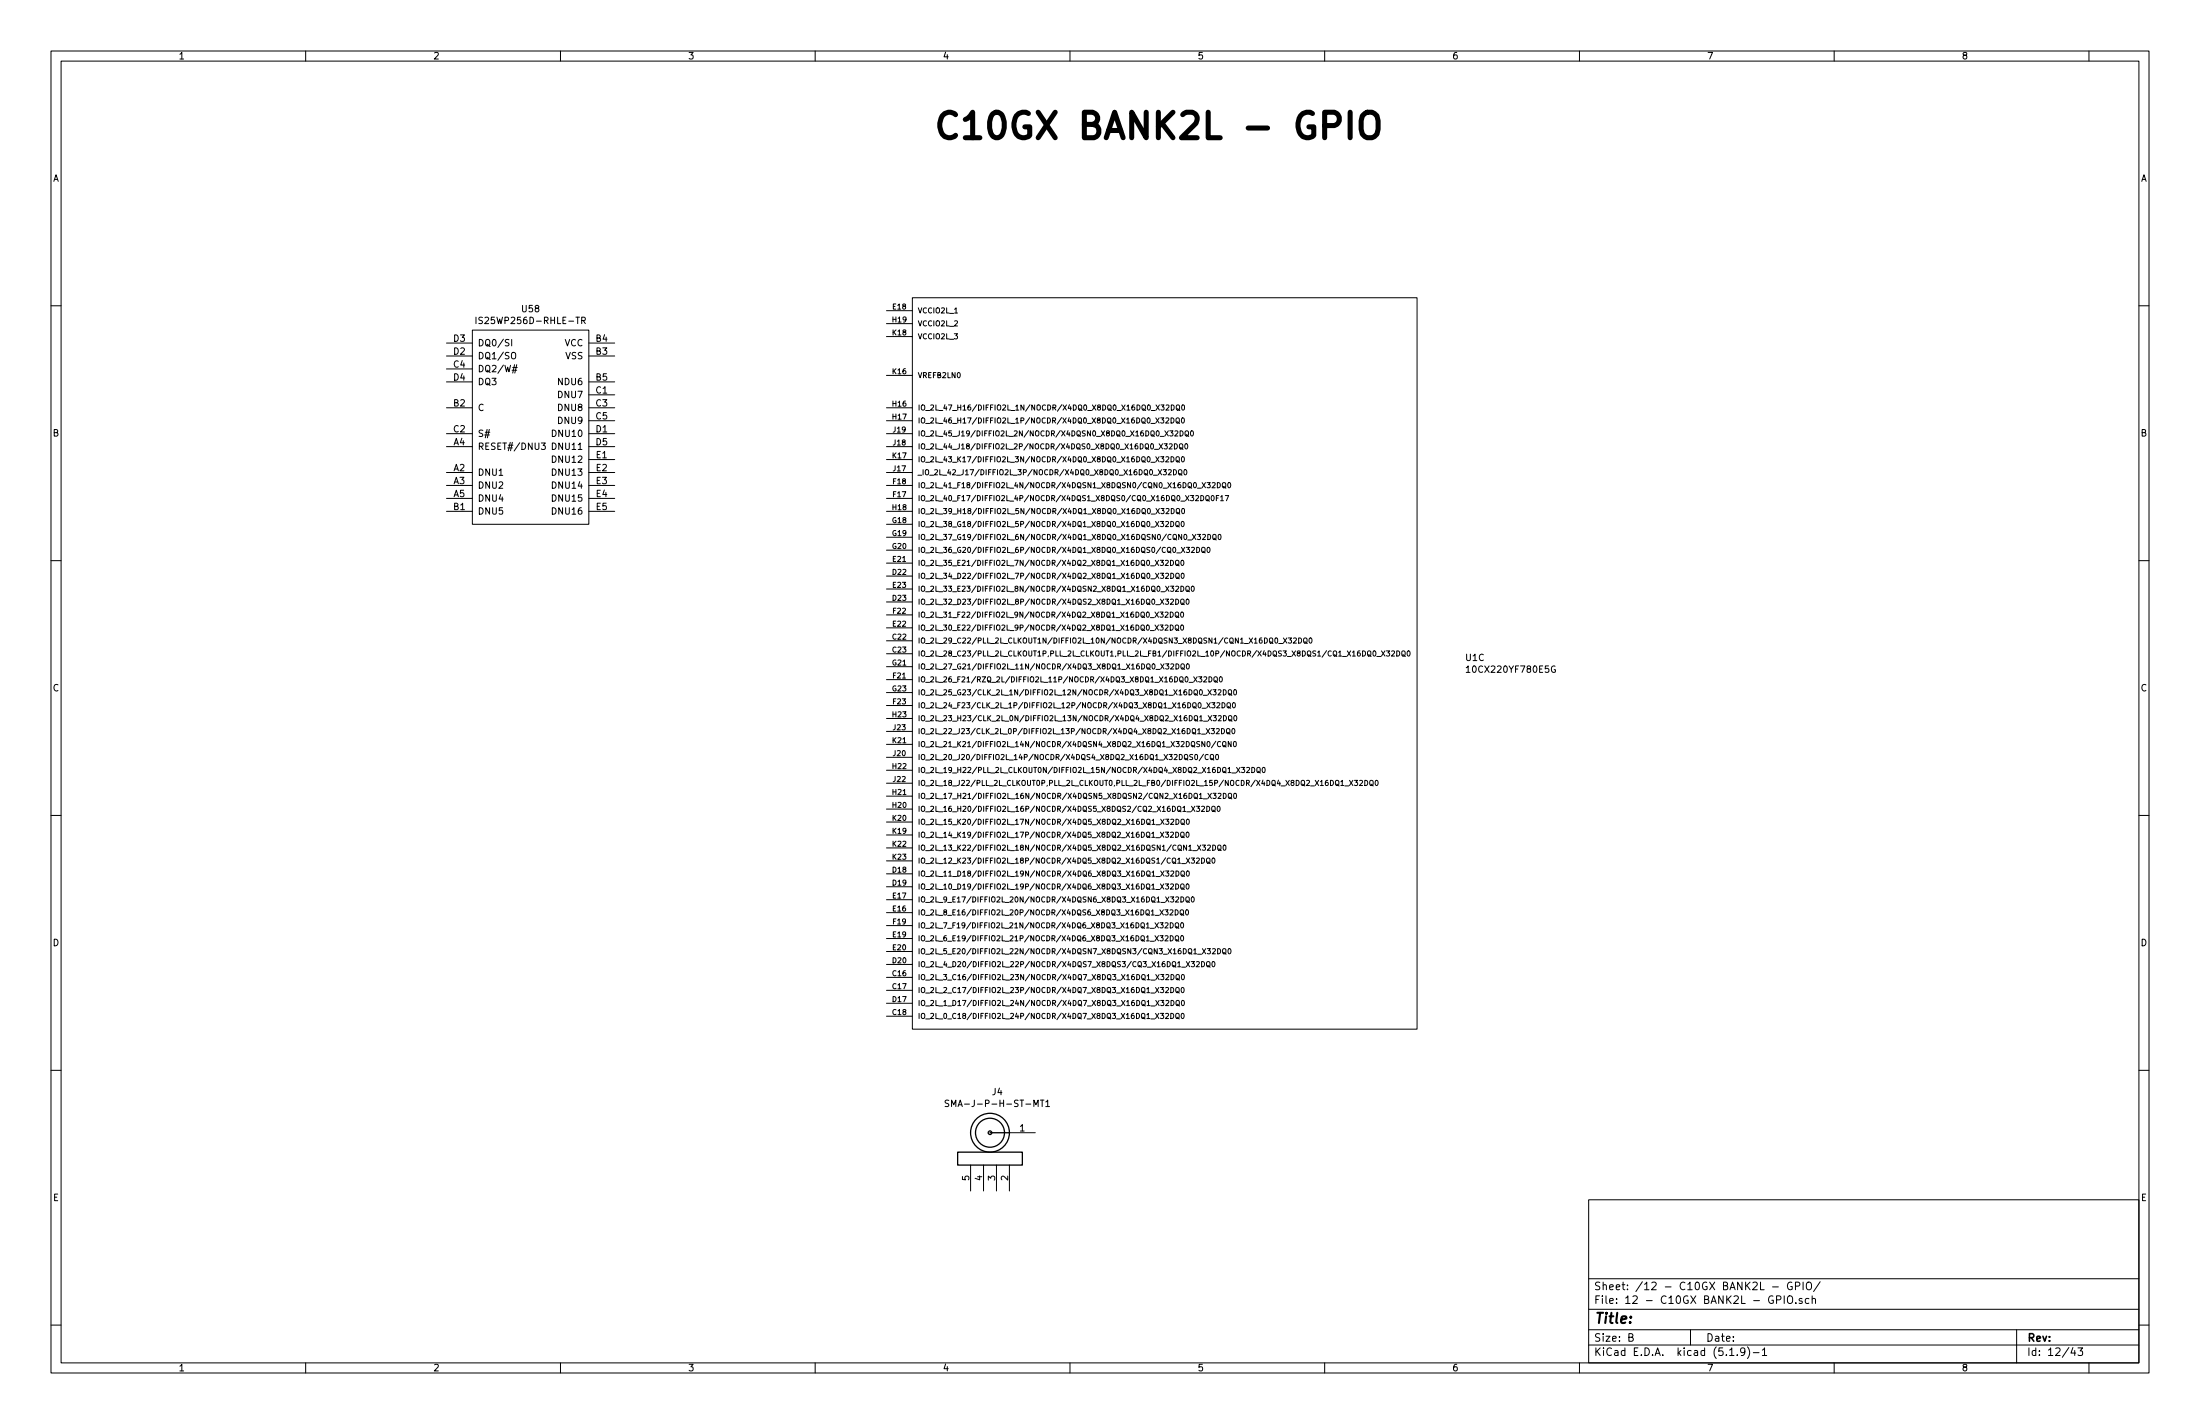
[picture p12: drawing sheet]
<svg xmlns="http://www.w3.org/2000/svg" width="432mm" height="279mm" viewBox="0 0 432 279" stroke-linecap="round" stroke-linejoin="round" font-family="sans-serif">
<g fill="none" stroke="#000" stroke-width=".2">
<path d="M10 10h411.8v259.4h-411.8zM12 12h407.8v255.4h-407.8zM60 10v2M110 10v2M160 10v2M210 10v2M260 10v2M310 10v2M360 10v2M410 10v2M10 60h2M179.1 58.4h99v143.5h-99z"/>
<path d="M419.8 60h2M87.6 69.9h5.1M87.6 67.3h5.1M87.6 74.9h5.1M87.6 72.4h5.1M92.7 64.8h22.9v38.1h-22.9zM93.4 62.2v1.3M94.7 62.3l-.5-.1-.2 .2 .1 .4 .5 .2 .1 .3-.2 .2-.5-.1M100.4 69.3l.3-.2a.44 .44 0 0 1 .5 .5v.6l-.5 .2-.3-.2zM100.4 66.6v1.3M100.5 72.6h.9M100.6 72.1h.9"/>
<path d="M101.4 71.6l-.4 1.6M114.2 62.9l.6-.1v-.4l-.6-.2v1.3M114.5 62.9l.4 .6M115.6 69.9h5M115.6 67.3h5M115.6 74.9h5M115.6 77.5h5M174 61h5.1M174 63.5h5.1M174 73.7h5.1M174 66h5.1M187.4 61.4h.5"/>
<path d="M227.9 79.5h.6l-.4 .3 .4 .2-.1 .4h-.5M228.9 79.5h.4l.1 .2-.6 .8h.6M229.9 79.5a.51 .51 0 0 1 .6 .5 .51 .51 0 0 1-.6 .5zM230.9 79.6l.2-.1 .4 .1v.5l-.1 .3-.3 .1-.2-.2zM232 79.5h.2a.55 .55 0 0 1 .3 .5 .55 .55 0 0 1-.3 .5l-.3-.4zM87.6 97.8h5.1M87.6 95.3h5.1M87.6 80h5.1M87.6 92.7h5.1M87.6 87.6h5.1M87.6 85.1h5.1M106.2 86.9h.8l-.4 .5 .4 .1v.6l-.2 .1-.6-.1"/>
<path d="M115.6 97.8h5M115.6 95.3h5M115.6 80h5M115.6 82.6h5M115.6 92.7h5M115.6 87.6h5M115.6 85.1h5M115.6 90.2h5M174 97.8h5.1M174 95.3h5.1M174 80h5.1M174 82.6h5.1"/>
<path d="M174 92.7h5.1M174 87.6h5.1M174 85.1h5.1M174 90.2h5.1M227.8 82h.6l-.3 .4 .3 .1v.4l-.2 .1-.4-.1M227.8 89.6h.6l-.3 .4 .3 .1v.4l-.2 .1-.4-.1M227.9 99.8h.6l-.4 .4 .4 .1-.1 .4h-.5M228.3 92.2h.6l-.3 .3 .3 .2v.4l-.2 .1-.4-.1M228.5 87.1h.6l-.3 .4 .3 .1v.4l-.2 .1-.4-.1M228.8 82.1l.4-.1 .2 .3-.6 .7h.6M228.8 89.7l.4-.1 .2 .3-.6 .7h.6M228.9 99.8h.4l.1 .3-.6 .7h.6"/>
<path d="M229.3 92.2h.4l.2 .2-.6 .8h.6M229.5 87.1h.4l.2 .3-.7 .7h.7M229.6 84.5h.6l-.3 .4 .3 .2v.3l-.2 .1-.4-.1M229.8 82a.51 .51 0 0 1 .6 .5 .51 .51 0 0 1-.6 .5zM229.8 89.6a.51 .51 0 0 1 .6 .5 .51 .51 0 0 1-.6 .5zM229.9 99.8a.51 .51 0 0 1 .6 .5 .51 .51 0 0 1-.6 .5zM230.3 92.2a.51 .51 0 0 1 .6 .5 .51 .51 0 0 1-.6 .5zM230.5 87.1a.51 .51 0 0 1 .6 .5 .51 .51 0 0 1-.6 .5zM230.6 84.6l.4-.1 .2 .3-.6 .7h.6M230.9 82.1l.1-.1 .4 .1-.1 .9h-.3l-.1-.1zM230.9 89.7l.1-.1 .4 .1-.1 .9h-.3l-.1-.1zM231 82.8l.5 .3"/>
<path d="M231 99.8l.5 .1v.5l-.2 .4-.4-.2v-.5zM231 90.4l.5 .3M231 80.2l.6 .3M231.3 92.3l.2-.1 .4 .1 .1 .5a.36 .36 0 0 1-.5 .4l-.2-.4zM231.5 92.9l.5 .3M231.5 87.2l.2-.1 .4 .1 .1 .5-.3 .4a.36 .36 0 0 1-.4-.4zM231.6 84.5a.51 .51 0 0 1 .6 .5 .51 .51 0 0 1-.6 .5zM231.7 87.8l.5 .4M232 82.1l.1-.1a.49 .49 0 0 1 .4 .5 .49 .49 0 0 1-.5 .5l-.1-.4zM232 89.7l.1-.1a.49 .49 0 0 1 .4 .5 .49 .49 0 0 1-.5 .5l-.1-.4zM232 99.8h.2a.55 .55 0 0 1 .3 .5 .55 .55 0 0 1-.3 .5l-.3-.4zM232.5 92.2h.1a.49 .49 0 0 1 .4 .5 .49 .49 0 0 1-.5 .4l-.1-.3z"/>
<path d="M232.6 87.1h.2a.55 .55 0 0 1 .3 .5 .55 .55 0 0 1-.3 .5l-.3-.4zM232.6 84.7l.2-.2 .4 .2 .1 .5-.3 .3-.4-.1zM232.8 85.3l.5 .3M233.8 84.6l.1-.1a.55 .55 0 0 1 .4 .5 .55 .55 0 0 1-.4 .5l-.2-.4zM234.7 97.3l.4-.1 .2 .3-.7 .7h.7M235.7 97.2a.51 .51 0 0 1 .6 .5 .51 .51 0 0 1-.6 .5zM235.9 94.7l.7 1M236.6 94.7l-.7 1M236.7 97.4l.2-.2 .4 .2v.5l-.1 .3h-.3l-.2-.1zM236.9 98l.5 .3M236.9 94.7h.6l-.3 .4 .3 .2v.3l-.2 .1-.4-.1M237.8 97.3l.2-.1a.55 .55 0 0 1 .3 .5 .55 .55 0 0 1-.3 .5l-.3-.4z"/>
<path d="M237.9 94.8l.4-.1 .2 .3-.6 .7h.6M238.7 97.7h.4M238.9 94.7a.51 .51 0 0 1 .6 .5 .51 .51 0 0 1-.6 .5zM239.2 97.2h-.5v1M239.6 97.5l.3-.3v1M239.6 98.2h.5M240 94.8l.1-.1 .4 .1 .1 .6a.36 .36 0 0 1-.5 .3l-.2-.3zM240.1 95.5l.5 .3M240.5 97.2h.6l-.4 1M241.1 94.8l.1-.1a.49 .49 0 0 1 .4 .5 .49 .49 0 0 1-.5 .5l-.1-.4zM10 110h2M87.6 100.3h5.1"/>
<path d="M115.6 100.3h5M174 113h5.1M174 118.1h5.1M174 110.5h5.1M174 115.6h5.1M174 102.9h5.1M174 105.4h5.1M174 108h5.1M174 100.3h5.1M227.7 109.9h.6l-.3 .4 .3 .2v.3l-.2 .1-.4-.1M227.8 112.5h.6l-.4 .4 .4 .1-.1 .4-.1 .1-.4-.1M227.8 102.3h.6l-.4 .4 .4 .2-.1 .3-.1 .1-.4-.1"/>
<path d="M228.7 117.6h.7l-.4 .3 .4 .2-.1 .4-.1 .1-.5-.1M228.7 110l.4-.1 .2 .3-.6 .7h.6M228.8 112.5h.4l.2 .3-.7 .7h.7M228.8 102.4l.4-.1 .2 .3-.7 .7h.7M229.7 117.6h.4l.2 .2-.6 .8h.6M229.7 109.9a.51 .51 0 0 1 .6 .5 .51 .51 0 0 1-.6 .5zM229.7 115h.7l-.4 .4 .4 .2-.1 .3-.1 .1-.5-.1M229.8 112.5a.51 .51 0 0 1 .6 .5 .51 .51 0 0 1-.6 .5zM229.8 102.3a.51 .51 0 0 1 .6 .5 .51 .51 0 0 1-.6 .5zM230.8 117.6a.51 .51 0 0 1 .5 .5 .51 .51 0 0 1-.5 .5zM230.8 110.1l.2-.2 .3 .2 .1 .5-.3 .3-.3-.1zM230.8 115.1l.3-.1 .2 .3-.6 .7h.6"/>
<path d="M230.8 112.6l.2-.1 .4 .1v.5a.36 .36 0 0 1-.4 .4l-.2-.4zM230.8 102.4l.2-.1 .4 .1v.6a.36 .36 0 0 1-.4 .3l-.2-.3zM230.9 110.7l.5 .3M231 113.2l.5 .4M231 103.1l.5 .3M231 100.5l.6 .4M231.8 117.7l.2-.1 .4 .1v.5l-.1 .3-.3 .1-.2-.2zM231.8 115a.51 .51 0 0 1 .6 .5 .51 .51 0 0 1-.6 .5zM231.9 110l.1-.1a.49 .49 0 0 1 .4 .5 .49 .49 0 0 1-.5 .5l-.1-.4zM231.9 107.4l.6 1M231.9 112.5h.2a.49 .49 0 0 1 .3 .5 .49 .49 0 0 1-.4 .4l-.2-.3zM231.9 118.3l.6 .3"/>
<path d="M231.9 102.4l.2-.1a.49 .49 0 0 1 .3 .5 .49 .49 0 0 1-.4 .5l-.2-.4zM232.5 107.4l-.6 1M232.8 115.1l.2-.1 .4 .1v.6l-.1 .3h-.3l-.2-.1zM232.8 107.4h.7l-.4 .4 .4 .2-.1 .3-.1 .1-.5-.1M232.9 117.6h.1a.49 .49 0 0 1 .4 .5 .49 .49 0 0 1-.5 .4l-.1-.3zM232.9 115.8l.6 .3M233.9 107.5l.3-.1 .2 .3-.6 .7h.6M233.9 115.1l.1-.1a.49 .49 0 0 1 .4 .5 .49 .49 0 0 1-.4 .5l-.2-.4zM234 104.9l.7 1M234.7 104.9l-.7 1M234.9 107.4a.51 .51 0 0 1 .6 .5 .51 .51 0 0 1-.6 .5zM235 104.9h.6l-.3 .3 .3 .2v.4l-.1 .1-.5-.1"/>
<path d="M235.9 107.5l.2-.1 .4 .1v.6a.36 .36 0 0 1-.4 .3l-.3-.3zM236 104.9h.4l.2 .2-.6 .8h.6M236 108.2l.6 .3M237 107.5l.1-.1a.49 .49 0 0 1 .4 .5 .49 .49 0 0 1-.4 .5l-.2-.4zM237.1 104.9a.51 .51 0 0 1 .5 .5 .51 .51 0 0 1-.5 .5zM238.1 105l.2-.1 .3 .1 .1 .5-.2 .4-.4-.2zM238.2 105.6l.5 .3M239.2 104.9h.1a.55 .55 0 0 1 .4 .5 .55 .55 0 0 1-.4 .5l-.2-.2zM419.8 110h2M174 125.7h5.1M174 128.3h5.1M174 123.2h5.1"/>
<path d="M174 133.4h5.1M174 120.7h5.1M174 138.4h5.1M174 130.8h5.1M174 135.9h5.1M227.7 122.6h.6l-.4 .4 .4 .2-.1 .3-.1 .1-.4-.1M227.7 120.1h.6l-.4 .4 .4 .2-.1 .3-.1 .1-.4-.1M228.7 122.7l.4-.1 .2 .3-.7 .7h.7M228.7 120.2l.4-.1 .2 .3-.7 .7h.7M228.8 130.3h.6l-.3 .3 .3 .2v.4l-.2 .1-.4-.1M229.7 122.6a.51 .51 0 0 1 .6 .5 .51 .51 0 0 1-.6 .5zM229.7 120.1a.51 .51 0 0 1 .6 .5 .51 .51 0 0 1-.6 .5z"/>
<path d="M229.8 130.3h.4l.2 .2-.7 .8h.7M230.7 122.8l.2-.2 .4 .2v.5l-.1 .3h-.3l-.2-.1zM230.7 120.2l.2-.1 .4 .1v.6l-.1 .3h-.3l-.2-.1zM230.8 130.3a.51 .51 0 0 1 .6 .5 .51 .51 0 0 1-.6 .5zM230.9 123.4l.5 .3M230.9 120.9l.5 .3M231.8 122.7l.2-.1a.49 .49 0 0 1 .3 .6 .49 .49 0 0 1-.4 .4l-.2-.4zM231.8 120.2l.2-.1a.49 .49 0 0 1 .3 .5 .49 .49 0 0 1-.4 .5l-.2-.4zM231.8 130.4l.2-.1 .4 .1 .1 .5a.36 .36 0 0 1-.5 .4l-.2-.4zM232 131l.5 .3M232.9 130.3h.2a.49 .49 0 0 1 .3 .5 .49 .49 0 0 1-.4 .4l-.2-.3zM233.4 133.9h.7"/>
<path d="M234.3 132.8l.7 1M235 132.8l-.7 1M235.3 132.8h.6l-.4 .4 .4 .2-.1 .3-.1 .1-.4-.1M235.9 139h.8M236.2 136.4h.8M236.3 132.9l.4-.1 .2 .3-.7 .7h.7M236.9 137.9l.6 1M237.1 135.3l.7 1M237.3 132.8a.51 .51 0 0 1 .6 .5 .51 .51 0 0 1-.6 .5zM237.5 137.9l-.6 1M237.8 135.3l-.7 1M237.8 137.9h.7l-.4 .4 .4 .1-.1 .4-.1 .1-.5-.1"/>
<path d="M238.1 135.3h.6l-.3 .4 .3 .2-.1 .3-.1 .1-.4-.1M238.3 132.9l.2-.1 .4 .1v.6l-.2 .3-.4-.1zM238.5 133.6l.5 .3M238.8 137.9h.4l.2 .3-.6 .7h.6M239.1 135.4l.4-.1 .1 .3-.6 .7h.6M239.4 132.9l.2-.1a.49 .49 0 0 1 .3 .5 .49 .49 0 0 1-.4 .5l-.2-.4zM239.9 137.9a.51 .51 0 0 1 .5 .5 .51 .51 0 0 1-.5 .5zM240.1 135.3a.51 .51 0 0 1 .6 .5 .51 .51 0 0 1-.6 .5zM240.9 138l.2-.1 .4 .1v.5l-.1 .3-.3 .1-.2-.2zM241 138.6l.6 .4M241.1 135.5l.2-.2 .4 .2v.5l-.1 .3h-.3l-.2-.1zM241.2 136.1l.6 .3"/>
<path d="M242 137.9h.1a.49 .49 0 0 1 .4 .5 .49 .49 0 0 1-.5 .4l-.1-.3zM242.2 135.4l.2-.1a.55 .55 0 0 1 .3 .5 .55 .55 0 0 1-.3 .5l-.2-.2zM250.3 125.2h.1a.55 .55 0 0 1 .4 .5 .55 .55 0 0 1-.4 .5l-.2-.4zM251 126.3h.8M251.9 125.2l.7 1M252.6 125.2l-.7 1M252.9 125.2h.6l-.3 .4 .3 .1-.1 .4-.1 .1-.4-.1M253.9 125.2h.4l.2 .3-.7 .7h.7M254.9 125.2a.51 .51 0 0 1 .6 .5 .51 .51 0 0 1-.6 .5zM255.9 125.3l.2-.1 .4 .1v.5l-.2 .4a.36 .36 0 0 1-.4-.4zM256.1 125.9l.5 .4M257 125.2h.2a.55 .55 0 0 1 .3 .5 .55 .55 0 0 1-.3 .5l-.3-.4z"/>
<path d="M268.5 127.8h.5v.8l-.2 .1-.3-.1-.1-.6zM268.6 128.5l.5 .3M269.5 127.8l.2-.1a.49 .49 0 0 1 .4 .5 .49 .49 0 0 1-.5 .5l-.1-.4zM270.2 128.8h.8M271.1 127.7l.7 1M271.8 127.7l-.7 1M272.1 127.7h.6l-.3 .4 .3 .2v.3l-.1 .1-.5-.1M273.1 127.8l.4-.1 .2 .3-.6 .7h.6M274.1 127.7a.51 .51 0 0 1 .6 .5 .51 .51 0 0 1-.6 .5zM275.2 127.8l.2-.1 .3 .1 .1 .6-.2 .3-.4-.1zM275.3 128.5l.5 .3M276.3 127.8l.1-.1a.55 .55 0 0 1 .4 .5 .55 .55 0 0 1-.4 .5l-.2-.4z"/>
<path d="M287.8 131l.4-.3v1.2M287.8 131.9h.7M305.2 130.7a.59 .59 0 0 0-.7 .6 .59 .59 0 0 0 .7 .6l.1-.5h-.3M10 160h2M174 158.8h5.1M174 156.2h5.1M174 151.1h5.1M174 141h5.1M174 148.6h5.1M174 153.7h5.1M174 143.5h5.1M174 146.1h5.1"/>
<path d="M232.9 159.3h.8M233.9 158.2l.6 1M234.1 148.1h-.5a.42 .42 0 0 0 .4 .5v.4h-.5M234.5 158.2l-.6 1M234.6 148.1l.1-.1a.55 .55 0 0 1 .4 .5 .55 .55 0 0 1-.4 .5l-.2-.2zM234.8 158.2h.7l-.4 .4 .4 .2-.1 .3-.1 .1-.5-.1M235.8 158.3l.4-.1 .2 .3-.6 .7h.6M235.8 144h.8M236.2 156.7h.8M236.2 141.5h.8M236.2 148l-.8 1.3M236.8 143l.6 1"/>
<path d="M236.9 158.2a.51 .51 0 0 1 .5 .5 .51 .51 0 0 1-.5 .5zM237 145.6l.1-.1a.49 .49 0 0 1 .4 .5 .49 .49 0 0 1-.4 .5l-.2-.4zM237.1 155.7l.7 1M237.1 148.1a.45 .45 0 0 0-.6 .4 .45 .45 0 0 0 .6 .4M237.1 140.4l.7 1M237.4 143l-.6 1M237.6 148.2l.2-.2 .4 .2v.5l-.1 .3h-.3l-.2-.1zM237.7 148.8l.6 .3M237.7 143h.7l-.4 .3 .4 .2-.1 .4-.1 .1-.5-.1M237.8 155.7l-.7 1M237.8 140.4l-.7 1M237.9 158.3l.2-.1 .4 .1v.6l-.2 .3-.4-.1z"/>
<path d="M238 159l.6 .3M238.1 155.7h.6l-.3 .3 .3 .2-.1 .4-.1 .1-.4-.1M238.1 140.4h.6l-.3 .4 .3 .2v.3l-.1 .1-.5-.1M238.6 145.4l-.8 1.3M238.7 148.1l.1-.1a.55 .55 0 0 1 .4 .5 .55 .55 0 0 1-.4 .5l-.2-.4zM238.7 143h.4l.2 .2-.6 .8h.6M239 158.3l.1-.1a.49 .49 0 0 1 .4 .5 .49 .49 0 0 1-.5 .5l-.1-.4zM239.1 155.7h.4l.1 .2-.6 .8h.6M239.1 140.5l.4-.1 .2 .3-.6 .7h.6M239.6 145.6a.46 .46 0 0 0-.7 .4 .46 .46 0 0 0 .7 .4M239.8 143a.51 .51 0 0 1 .5 .5 .51 .51 0 0 1-.5 .5zM240 145.6l.2-.1 .4 .1-.1 .9h-.3l-.2-.1z"/>
<path d="M240.1 155.7a.51 .51 0 0 1 .6 .5 .51 .51 0 0 1-.6 .5zM240.1 140.4a.51 .51 0 0 1 .6 .5 .51 .51 0 0 1-.6 .5zM240.1 146.3l.6 .3M240.8 143.1l.2-.1 .4 .1v.5l-.3 .4-.3-.2zM240.9 143.7l.6 .3M241.1 155.8l.2-.1 .4 .1v.5l-.2 .4-.4-.2zM241.1 140.5l.3-.1 .3 .1 .1 .6-.2 .3-.5-.1zM241.2 156.4l.6 .3M241.3 141.2l.5 .3M241.6 145.5v1l-.5-1v1M241.8 151.7h.8M241.9 143h.1a.55 .55 0 0 1 .4 .5 .55 .55 0 0 1-.4 .5l-.2-.4z"/>
<path d="M242.2 145.6l.1-.1a.55 .55 0 0 1 .4 .5 .55 .55 0 0 1-.4 .5l-.2-.4zM242.2 155.7h.2a.55 .55 0 0 1 .3 .5 .55 .55 0 0 1-.3 .5l-.2-.2zM242.3 140.5l.1-.1a.55 .55 0 0 1 .4 .5 .55 .55 0 0 1-.4 .5l-.2-.4zM242.7 150.6l.7 1M243.4 150.6l-.7 1M243.7 150.6h.6l-.3 .4 .3 .1-.1 .4-.1 .1-.4-.1M244.7 150.6h.4l.2 .3-.6 .7h.6M245.7 150.6a.51 .51 0 0 1 .6 .5 .51 .51 0 0 1-.6 .5zM246.7 150.7l.2-.1 .4 .1v.5l-.1 .3-.3 .1-.2-.2zM246.9 151.3l.5 .4M247.8 150.6h.2a.55 .55 0 0 1 .3 .5 .55 .55 0 0 1-.3 .5l-.3-.4zM263.2 153.4l.2-.3v1"/>
<path d="M263.2 154.1h.6M264 154.2h.7M264.9 153.1l.6 1M265.5 153.1l-.6 1M265.8 153.1h.7l-.4 .4 .4 .2-.1 .3-.1 .1-.5-.1M266.9 153.2l.3-.1 .2 .3-.6 .7h.6M267.9 153.1a.51 .51 0 0 1 .6 .5 .51 .51 0 0 1-.6 .5zM268.9 153.2l.2-.1 .4 .1v.6a.36 .36 0 0 1-.4 .3l-.3-.3zM269 153.9l.5 .3M270 153.2l.1-.1a.49 .49 0 0 1 .4 .5 .49 .49 0 0 1-.4 .5l-.2-.4zM419.8 160h2M174 171.5h5.1"/>
<path d="M174 174h5.1M174 179.1h5.1M174 176.5h5.1M174 163.8h5.1M174 161.3h5.1M174 166.4h5.1M174 168.9h5.1M228.6 178.5h.7l-.4 .4 .4 .2-.1 .3-.1 .1-.5-.1M228.7 173.4h.7l-.4 .4 .4 .2-.1 .3-.1 .1-.5-.1M228.7 163.3h.7l-.4 .4 .4 .1-.1 .4-.1 .1-.5-.1M228.8 170.9h.6l-.3 .4 .3 .2v.3l-.2 .1-.4-.1M228.8 160.7h.6l-.3 .4 .3 .2v.3l-.2 .1-.4-.1"/>
<path d="M229.6 178.6l.4-.1 .2 .3-.6 .7h.6M229.7 173.5l.4-.1 .2 .3-.6 .7h.6M229.7 176h.7l-.4 .4 .4 .1-.1 .4-.1 .1-.5-.1M229.7 163.3h.4l.2 .3-.6 .7h.6M229.8 171l.4-.1 .2 .3-.7 .7h.7M229.8 160.8l.4-.1 .2 .3-.7 .7h.7M230.7 178.5a.51 .51 0 0 1 .5 .5 .51 .51 0 0 1-.5 .5zM230.8 173.4a.51 .51 0 0 1 .5 .5 .51 .51 0 0 1-.5 .5zM230.8 176h.3l.2 .3-.6 .7h.6M230.8 163.3a.51 .51 0 0 1 .5 .5 .51 .51 0 0 1-.5 .5zM230.8 170.9a.51 .51 0 0 1 .6 .5 .51 .51 0 0 1-.6 .5zM230.8 160.7a.51 .51 0 0 1 .6 .5 .51 .51 0 0 1-.6 .5z"/>
<path d="M231.7 178.6l.2-.1 .4 .1v.6l-.2 .3-.4-.1zM231.8 173.6l.2-.2 .4 .2v.5l-.2 .3-.4-.1zM231.8 176a.51 .51 0 0 1 .6 .5 .51 .51 0 0 1-.6 .5zM231.8 163.4l.2-.1 .4 .1v.5l-.1 .3-.3 .1-.2-.2zM231.8 171l.2-.1 .4 .1 .1 .6a.36 .36 0 0 1-.5 .3l-.2-.3zM231.8 179.3l.6 .3M231.8 160.9l.2-.2 .4 .2 .1 .5a.36 .36 0 0 1-.5 .3l-.2-.3zM231.9 174.2l.6 .3M231.9 164l.6 .4M231.9 169.4h.8M232 171.7l.5 .3M232 161.5l.5 .3"/>
<path d="M232.8 178.6l.1-.1a.49 .49 0 0 1 .4 .5 .49 .49 0 0 1-.5 .5l-.1-.4zM232.8 176.1l.2-.1 .4 .1v.5l-.2 .4-.4-.2zM232.8 168.4l.7 1M232.9 173.5l.1-.1a.49 .49 0 0 1 .4 .5 .49 .49 0 0 1-.5 .5l-.1-.4zM232.9 163.3h.1a.49 .49 0 0 1 .4 .5 .49 .49 0 0 1-.5 .4l-.1-.3zM232.9 171l.2-.1a.49 .49 0 0 1 .3 .5 .49 .49 0 0 1-.4 .5l-.2-.4zM232.9 176.7l.6 .4M232.9 160.8l.2-.1a.49 .49 0 0 1 .3 .5 .49 .49 0 0 1-.4 .5l-.2-.4zM233.5 168.4l-.7 1M233.8 168.4h.6l-.3 .3 .3 .2v.4l-.2 .1-.4-.1M233.9 176h.1a.49 .49 0 0 1 .4 .5 .49 .49 0 0 1-.4 .4l-.2-.3zM234.1 166.9h.8"/>
<path d="M234.8 168.4h.4l.2 .2-.6 .8h.6M235 165.8l.7 1M235.7 165.8l-.7 1M235.8 168.4a.51 .51 0 0 1 .6 .5 .51 .51 0 0 1-.6 .5zM236 165.8h.6l-.3 .4 .3 .2-.1 .4-.5-.1M236.9 168.5l.2-.1 .3 .1 .1 .5-.2 .3-.2 .1-.2-.2zM237 165.9l.4-.1 .2 .3-.6 .7h.6M237 169.1l.5 .3M238 168.4h.1a.49 .49 0 0 1 .4 .5 .49 .49 0 0 1-.5 .4l-.1-.3zM238 165.8a.51 .51 0 0 1 .6 .5 .51 .51 0 0 1-.6 .5zM239 165.9l.2-.1 .4 .1v.6l-.1 .3h-.3l-.2-.1zM239.2 166.6l.5 .3"/>
<path d="M240.1 165.9l.2-.1a.55 .55 0 0 1 .3 .5 .55 .55 0 0 1-.3 .5l-.2-.4zM174 191.8h5.1M174 194.3h5.1M174 199.4h5.1M174 196.9h5.1M174 189.2h5.1M174 184.2h5.1M174 186.7h5.1M174 181.6h5.1M227.7 183.6h.6l-.4 .4 .4 .2-.1 .3-.1 .1-.4-.1M227.7 181.1h.6l-.4 .3 .4 .2-.1 .4-.1 .1-.4-.1M227.8 193.8h.6l-.4 .3 .4 .2-.1 .4-.1 .1-.4-.1"/>
<path d="M227.8 198.8h.6l-.4 .4 .4 .2-.1 .3-.1 .1-.4-.1M227.8 191.2h.6l-.3 .4 .3 .1v.4l-.2 .1-.4-.1M227.8 196.3h.6l-.3 .4 .3 .1v.4l-.2 .1-.4-.1M228.7 183.7l.4-.1 .2 .3-.7 .7h.7M228.7 181.1h.4l.2 .2-.7 .8h.7M228.8 193.8h.4l.2 .2-.7 .8h.7M228.8 198.9l.4-.1 .2 .3-.7 .7h.7M228.8 191.3l.4-.1 .2 .3-.6 .7h.6M228.8 196.4l.4-.1 .2 .3-.6 .7h.6M229.7 183.6a.51 .51 0 0 1 .6 .5 .51 .51 0 0 1-.6 .5zM229.7 181.1a.51 .51 0 0 1 .6 .5 .51 .51 0 0 1-.6 .5zM229.8 193.8a.51 .51 0 0 1 .6 .5 .51 .51 0 0 1-.6 .5z"/>
<path d="M229.8 198.8a.51 .51 0 0 1 .6 .5 .51 .51 0 0 1-.6 .5zM229.8 191.2a.51 .51 0 0 1 .6 .5 .51 .51 0 0 1-.6 .5zM229.8 196.3a.51 .51 0 0 1 .6 .5 .51 .51 0 0 1-.6 .5zM230.7 183.7l.2-.1 .4 .1v.6l-.1 .3h-.3l-.2-.1zM230.7 181.2l.2-.1 .4 .1v.5l-.1 .3-.3 .1-.2-.2zM230.8 193.9l.2-.1 .4 .1v.5a.36 .36 0 0 1-.4 .4l-.2-.4zM230.8 199l.2-.2 .4 .2v.5a.36 .36 0 0 1-.4 .3l-.2-.3zM230.9 191.3l.1-.1 .4 .1v.8l-.2 .1-.3-.1zM230.9 196.4l.1-.1 .4 .1v.8l-.2 .1-.3-.1zM230.9 184.4l.5 .3M230.9 181.8l.5 .3M231 194.5l.5 .3"/>
<path d="M231 199.6l.5 .3M231 192l.5 .3M231 197.1l.5 .3M231.8 183.7l.2-.1a.49 .49 0 0 1 .3 .5 .49 .49 0 0 1-.4 .5l-.2-.4zM231.8 181.1h.2a.49 .49 0 0 1 .3 .5 .49 .49 0 0 1-.4 .4l-.2-.3zM231.9 193.8h.2a.49 .49 0 0 1 .3 .5 .49 .49 0 0 1-.4 .4l-.2-.3zM231.9 198.9l.2-.1a.49 .49 0 0 1 .3 .5 .49 .49 0 0 1-.4 .5l-.2-.4zM232 191.3l.1-.1a.49 .49 0 0 1 .4 .5 .49 .49 0 0 1-.5 .5l-.1-.4zM232 196.4l.1-.1a.49 .49 0 0 1 .4 .5 .49 .49 0 0 1-.5 .5l-.1-.4zM232.8 188.7l.7 1M233.5 188.7l-.7 1M233.8 188.7h.6l-.3 .4 .3 .1v.4l-.2 .1-.4-.1"/>
<path d="M234.8 188.7h.4l.2 .3-.6 .7h.6M235.8 188.7a.51 .51 0 0 1 .6 .5 .51 .51 0 0 1-.6 .5zM236 186.1l.7 1M236.7 186.1l-.7 1M236.9 188.8l.2-.1 .3 .1 .1 .5-.2 .3-.2 .1-.2-.2zM237 186.1h.6l-.4 .4 .3 .1v.4l-.1 .1-.4-.1M237 189.4l.5 .4M238 188.7h.1a.49 .49 0 0 1 .4 .5 .49 .49 0 0 1-.5 .4l-.1-.3zM238 186.2l.4-.1 .2 .3-.7 .7h.7M239 186.1a.51 .51 0 0 1 .6 .5 .51 .51 0 0 1-.6 .5zM240 186.3l.2-.2 .4 .2-.1 .8h-.3l-.2-.1zM240.1 186.9l.6 .3"/>
<path d="M241.1 186.2l.1-.1a.49 .49 0 0 1 .4 .6 .49 .49 0 0 1-.5 .4l-.1-.4zM10 210h2M186.2 215.9l-.5-.1-.2 .2v.3l.6 .3 .1 .3-.2 .2h-.5M186.8 217.1v-1.3l.4 1 .4-1v1.3M204.2 215.8h.7M204.5 215.8v1.3M205.3 216.2l.3-.4v1.3M205.3 217.1h.7M419.8 210h2M190.5 228.6v5.1M193 228.6v5.1M195.6 228.6v5.1"/>
<path d="M198.1 222.3h5.1M198.1 228.6v5.1M311.8 235.4h108v32h-108zM10 260h2M311.8 256.9h108M311.8 250.9h108M347.9 252.5h1.1M348.7 255h.7l.2-.2-.1-.4-.3-.1h-.5v1.5M350.2 254.3v1.5M350.9 254.5a.51 .51 0 0 1 .6-.2 .51 .51 0 0 1 .3 .5v.5a.51 .51 0 0 1-.5 .5 .51 .51 0 0 1-.5-.5zM351.7 251.6a.7 .7 0 0 0-.9 .7 .7 .7 0 0 0 .9 .7l.1-.6h-.3M352.4 252.3h.7l.2-.2-.1-.4-.2-.1h-.6v1.5"/>
<path d="M352.5 255.6v.2M353.7 254.8a.37 .37 0 0 0-.6 .2l.1 .2 .5 .1v.2l-.2 .3-.4-.1M353.9 251.6v1.5M354.6 251.8l.3-.2a.53 .53 0 0 1 .6 .5v.5a.51 .51 0 0 1-.7 .4 1.05 1.05 0 0 1-.2-1.2zM355 254.8h-.4l-.3 .2 .2 .7h.5M355.7 254.9l.1-.1a.37 .37 0 0 1 .5 .2v.8M355.7 254.3v1.5M357.3 251.5l-1.3 1.9M419.8 260h2M60 267.4v2M110 267.4v2M160 267.4v2"/>
<path d="M210 267.4v2M260 267.4v2M310 267.4v2M311.8 263.9h108M311.8 260.9h108M319.7 262.4l.7-.1 .1-.2-.1-.4h-.7v1.5h.6l.2-.2 .1-.3-.4-.3M331.8 260.9v3M339.5 266h.8M341 265.8v.2M342.5 265.1l-.3 .3-.4-.1-.2-.2 .2-.6h.4l.3 .2-.1 .9-.3 .4h-.3M343 264.3a1.71 1.71 0 0 1 0 2.2M344.1 265.4h1.2"/>
<path d="M345.9 264.9l.4-.4v1.5M345.9 266h.9M360 267.4v2M395.8 260.9v6.5M406.9 264.4l-.4 1.1h.9M407.2 265v1M407.8 264.5h1l-.5 .5 .4 .2v.6l-.2 .2-.7-.2M410 267.4v2"/>
</g>
<g fill="none" stroke="#000" stroke-width=".25">
<path d="M188 226.1h12.7v2.5h-12.7zM194.3 222.3h3.8"/>
<circle cx="194.3" cy="222.2" r="2.84"/>
<circle cx="194.3" cy="222.3" r=".36"/>
<circle cx="194.3" cy="222.2" r="3.8"/>
</g>
<path d="M260 24.6h1.9a1.35 1.35 0 0 0 1-1.3 1.35 1.35 0 0 0-1-1.3h-1.9v5M265 22v5M267.4 22.7a1.68 1.68 0 0 1 1.9-.7 1.68 1.68 0 0 1 1.2 1.7v1.6a1.68 1.68 0 0 1-1.2 1.7 1.68 1.68 0 0 1-1.9-.7l-.2-1v-1.6z" fill="none" stroke="#000" stroke-width=".99"/>
<text font-size="7" x="182.9" y="27.3">C10GX BANK2L - GPIO</text>
<text font-size="2.8" x="312.8" y="259.7">Title:</text>
<g font-size="2.1">
<text x="312.8" y="255.8">File: 12 - C10GX BANK2L - GPIO.sch</text>
<text x="312.8" y="253.1">Sheet: /12 - C10GX BANK2L - GPIO/</text>
<text x="312.8" y="263.2">Size: B</text>
<text x="334.8" y="263.2">Date:</text>
<text x="397.8" y="263.2">Rev:</text>
<text x="312.8" y="266">KiCad E.D.A. kicad (5.1.9)-1</text>
<text x="397.8" y="266">Id: 12/43</text>
</g>
<g font-size="1.8">
<text x="35" y="11.6">1</text>
<text x="85" y="11.6">2</text>
<text x="135" y="11.6">3</text>
<text x="185" y="11.6">4</text>
<text x="235" y="11.6">5</text>
<text x="285" y="11.6">6</text>
<text x="335" y="11.6">7</text>
<text x="385" y="11.6">8</text>
<text x="10.4" y="35.6">A</text>
<text x="420.2" y="35.6">A</text>
<text x="94.6" y="63.6">IS25WP256D-RHLE-TR</text>
<text x="102.5" y="61.3">U58</text>
<text x="89.1" y="69.6">D2</text>
<text x="89.1" y="67.1">D3</text>
<text x="93.7" y="70.5">DQ1/SO</text>
<text x="93.7" y="67.9">DQ0/SI</text>
<text x="110.8" y="67.9">VCC</text>
<text x="111" y="70.5">VSS</text>
<text x="117" y="69.6">B3</text>
<text x="117" y="67.1">B4</text>
<text x="89.1" y="72.1">C4</text>
<text x="89.1" y="74.7">D4</text>
<text x="93.7" y="73">DQ2/W#</text>
<text x="93.7" y="75.6">DQ3</text>
<text x="109.7" y="75.6">NDU6</text>
<text x="117" y="74.7">B5</text>
<text x="117" y="77.2">C1</text>
<text x="89.1" y="79.8">B2</text>
<text x="93.7" y="80.6">C</text>
<text x="109.7" y="78.1">DNU7</text>
<text x="109.7" y="80.6">DNU8</text>
<text x="109.7" y="83.2">DNU9</text>
<text x="117" y="79.8">C3</text>
<text x="117" y="82.3">C5</text>
<text x="10.4" y="85.6">B</text>
<text x="89.1" y="87.4">A4</text>
<text x="89.1" y="84.8">C2</text>
<text x="93.7" y="88.3">RESET#/DNU3</text>
<text x="93.7" y="85.7">S#</text>
<text x="108.8" y="85.7">DNU10</text>
<text x="108.8" y="88.3">DNU11</text>
<text x="117" y="84.8">D1</text>
<text x="117" y="87.4">D5</text>
<text x="117" y="89.9">E1</text>
<text x="420.2" y="85.6">B</text>
<text x="89.1" y="92.5">A2</text>
<text x="89.1" y="95">A3</text>
<text x="93.7" y="93.3">DNU1</text>
<text x="93.7" y="95.9">DNU2</text>
<text x="108.8" y="90.8">DNU12</text>
<text x="108.8" y="93.3">DNU13</text>
<text x="108.8" y="95.9">DNU14</text>
<text x="117" y="92.5">E2</text>
<text x="117" y="95">E3</text>
<text x="89.1" y="97.5">A5</text>
<text x="89.1" y="100.1">B1</text>
<text x="93.7" y="98.4">DNU4</text>
<text x="93.7" y="101">DNU5</text>
<text x="108.8" y="98.4">DNU15</text>
<text x="108.8" y="101">DNU16</text>
<text x="117" y="97.5">E4</text>
<text x="117" y="100.1">E5</text>
<text x="287.7" y="129.7">U1C</text>
<text x="10.4" y="135.6">C</text>
<text x="288.5" y="132">10CX220YF780E5G</text>
<text x="420.2" y="135.6">C</text>
<text x="10.4" y="185.6">D</text>
<text x="420.2" y="185.6">D</text>
<text x="194.8" y="214.9">J4</text>
<text x="187.7" y="217.2">SMA-J-P-H-ST-MT1</text>
<text x="200.2" y="222">1</text>
<text x="190.2" y="231.6" transform="rotate(-90 190.2 231.6)">5</text>
<text x="192.8" y="231.6" transform="rotate(-90 192.8 231.6)">4</text>
<text x="195.3" y="231.6" transform="rotate(-90 195.3 231.6)">3</text>
<text x="197.9" y="231.6" transform="rotate(-90 197.9 231.6)">2</text>
<text x="10.4" y="235.6">E</text>
<text x="420.2" y="235.6">E</text>
<text x="35" y="269">1</text>
<text x="85" y="269">2</text>
<text x="135" y="269">3</text>
<text x="185" y="269">4</text>
<text x="235" y="269">5</text>
<text x="285" y="269">6</text>
<text x="335" y="269">7</text>
<text x="385" y="269">8</text>
</g>
<g font-size="1.4">
<text x="175.2" y="63.2">H19</text>
<text x="175.2" y="65.8">K18</text>
<text x="175.3" y="60.7">E18</text>
<text x="180.1" y="61.5">VCCIO2L_1</text>
<text x="180.1" y="64">VCCIO2L_2</text>
<text x="180.1" y="66.5">VCCIO2L_3</text>
<text x="175.2" y="73.4">K16</text>
<text x="180.1" y="74.2">VREFB2LN0</text>
<text x="175.2" y="79.8">H16</text>
<text x="175.2" y="82.3">H17</text>
<text x="180.1" y="80.5">IO_2L_47_H16/DIFFIO2L_1N/NOCDR/X4DQ0_X8DQ0_X16DQ0_X32DQ0</text>
<text x="180.1" y="83.1">IO_2L_46_H17/DIFFIO2L_1P/NOCDR/X4DQ0_X8DQ0_X16DQ0_X32DQ0</text>
<text x="175.2" y="89.9">K17</text>
<text x="175.4" y="87.4">J18</text>
<text x="175.4" y="84.8">J19</text>
<text x="180.1" y="88.1">IO_2L_44_J18/DIFFIO2L_2P/NOCDR/X4DQS0_X8DQ0_X16DQ0_X32DQ0</text>
<text x="180.1" y="85.6">IO_2L_45_J19/DIFFIO2L_2N/NOCDR/X4DQSN0_X8DQ0_X16DQ0_X32DQ0</text>
<text x="175.3" y="95">F18</text>
<text x="175.4" y="92.5">J17</text>
<text x="180.1" y="95.8">IO_2L_41_F18/DIFFIO2L_4N/NOCDR/X4DQSN1_X8DQSN0/CQN0_X16DQ0_X32DQ0</text>
<text x="180.1" y="93.2">_IO_2L_42_J17/DIFFIO2L_3P/NOCDR/X4DQ0_X8DQ0_X16DQ0_X32DQ0</text>
<text x="180.1" y="90.7">IO_2L_43_K17/DIFFIO2L_3N/NOCDR/X4DQ0_X8DQ0_X16DQ0_X32DQ0</text>
<text x="175.2" y="100.1">H18</text>
<text x="175.3" y="97.5">F17</text>
<text x="180.1" y="98.3">IO_2L_40_F17/DIFFIO2L_4P/NOCDR/X4DQS1_X8DQS0/CQ0_X16DQ0_X32DQ0F17</text>
<text x="180.1" y="100.8">IO_2L_39_H18/DIFFIO2L_5N/NOCDR/X4DQ1_X8DQ0_X16DQ0_X32DQ0</text>
<text x="175.2" y="102.6">G18</text>
<text x="175.2" y="105.2">G19</text>
<text x="175.2" y="107.7">G20</text>
<text x="180.1" y="103.4">IO_2L_38_G18/DIFFIO2L_5P/NOCDR/X4DQ1_X8DQ0_X16DQ0_X32DQ0</text>
<text x="180.1" y="105.9">IO_2L_37_G19/DIFFIO2L_6N/NOCDR/X4DQ1_X8DQ0_X16DQSN0/CQN0_X32DQ0</text>
<text x="175.2" y="112.8">D22</text>
<text x="175.3" y="110.2">E21</text>
<text x="180.1" y="113.5">IO_2L_34_D22/DIFFIO2L_7P/NOCDR/X4DQ2_X8DQ1_X16DQ0_X32DQ0</text>
<text x="180.1" y="111">IO_2L_35_E21/DIFFIO2L_7N/NOCDR/X4DQ2_X8DQ1_X16DQ0_X32DQ0</text>
<text x="180.1" y="108.5">IO_2L_36_G20/DIFFIO2L_6P/NOCDR/X4DQ1_X8DQ0_X16DQS0/CQ0_X32DQ0</text>
<text x="175.2" y="117.9">D23</text>
<text x="175.3" y="115.3">E23</text>
<text x="180.1" y="118.6">IO_2L_32_D23/DIFFIO2L_8P/NOCDR/X4DQS2_X8DQ1_X16DQ0_X32DQ0</text>
<text x="180.1" y="116.1">IO_2L_33_E23/DIFFIO2L_8N/NOCDR/X4DQSN2_X8DQ1_X16DQ0_X32DQ0</text>
<text x="175.2" y="125.5">C22</text>
<text x="175.3" y="122.9">E22</text>
<text x="175.3" y="120.4">F22</text>
<text x="180.1" y="123.7">IO_2L_30_E22/DIFFIO2L_9P/NOCDR/X4DQ2_X8DQ1_X16DQ0_X32DQ0</text>
<text x="180.1" y="121.2">IO_2L_31_F22/DIFFIO2L_9N/NOCDR/X4DQ2_X8DQ1_X16DQ0_X32DQ0</text>
<text x="175.2" y="130.6">G21</text>
<text x="175.2" y="128">C23</text>
<text x="180.1" y="126.2">IO_2L_29_C22/PLL_2L_CLKOUT1N/DIFFIO2L_10N/NOCDR/X4DQSN3_X8DQSN1/CQN1_X16DQ0_X32DQ0</text>
<text x="180.1" y="128.8">IO_2L_28_C23/PLL_2L_CLKOUT1P,PLL_2L_CLKOUT1,PLL_2L_FB1/DIFFIO2L_10P/NOCDR/X4DQS3_X8DQS1/CQ1_X16DQ0_X32DQ0</text>
<text x="180.1" y="131.3">IO_2L_27_G21/DIFFIO2L_11N/NOCDR/X4DQ3_X8DQ1_X16DQ0_X32DQ0</text>
<text x="175.2" y="135.6">G23</text>
<text x="175.3" y="133.1">F21</text>
<text x="180.1" y="133.9">IO_2L_26_F21/RZQ_2L/DIFFIO2L_11P/NOCDR/X4DQ3_X8DQ1_X16DQ0_X32DQ0</text>
<text x="180.1" y="136.4">IO_2L_25_G23/CLK_2L_1N/DIFFIO2L_12N/NOCDR/X4DQ3_X8DQ1_X16DQ0_X32DQ0</text>
<text x="175.2" y="140.7">H23</text>
<text x="175.3" y="138.2">F23</text>
<text x="175.4" y="143.3">J23</text>
<text x="180.1" y="138.9">IO_2L_24_F23/CLK_2L_1P/DIFFIO2L_12P/NOCDR/X4DQ3_X8DQ1_X16DQ0_X32DQ0</text>
<text x="180.1" y="141.5">IO_2L_23_H23/CLK_2L_0N/DIFFIO2L_13N/NOCDR/X4DQ4_X8DQ2_X16DQ1_X32DQ0</text>
<text x="175.2" y="145.8">K21</text>
<text x="175.4" y="148.3">J20</text>
<text x="180.1" y="149.1">IO_2L_20_J20/DIFFIO2L_14P/NOCDR/X4DQS4_X8DQ2_X16DQ1_X32DQS0/CQ0</text>
<text x="180.1" y="144">IO_2L_22_J23/CLK_2L_0P/DIFFIO2L_13P/NOCDR/X4DQ4_X8DQ2_X16DQ1_X32DQ0</text>
<text x="180.1" y="146.6">IO_2L_21_K21/DIFFIO2L_14N/NOCDR/X4DQSN4_X8DQ2_X16DQ1_X32DQSN0/CQN0</text>
<text x="175.2" y="156">H21</text>
<text x="175.2" y="150.9">H22</text>
<text x="175.4" y="153.4">J22</text>
<text x="180.1" y="151.6">IO_2L_19_H22/PLL_2L_CLKOUT0N/DIFFIO2L_15N/NOCDR/X4DQ4_X8DQ2_X16DQ1_X32DQ0</text>
<text x="180.1" y="154.2">IO_2L_18_J22/PLL_2L_CLKOUT0P,PLL_2L_CLKOUT0,PLL_2L_FB0/DIFFIO2L_15P/NOCDR/X4DQ4_X8DQ2_X16DQ1_X32DQ0</text>
<text x="175.2" y="158.5">H20</text>
<text x="175.2" y="161">K20</text>
<text x="180.1" y="159.3">IO_2L_16_H20/DIFFIO2L_16P/NOCDR/X4DQS5_X8DQS2/CQ2_X16DQ1_X32DQ0</text>
<text x="180.1" y="156.7">IO_2L_17_H21/DIFFIO2L_16N/NOCDR/X4DQSN5_X8DQSN2/CQN2_X16DQ1_X32DQ0</text>
<text x="180.1" y="161.8">IO_2L_15_K20/DIFFIO2L_17N/NOCDR/X4DQ5_X8DQ2_X16DQ1_X32DQ0</text>
<text x="175.2" y="163.6">K19</text>
<text x="175.2" y="166.1">K22</text>
<text x="180.1" y="164.3">IO_2L_14_K19/DIFFIO2L_17P/NOCDR/X4DQ5_X8DQ2_X16DQ1_X32DQ0</text>
<text x="180.1" y="166.9">IO_2L_13_K22/DIFFIO2L_18N/NOCDR/X4DQ5_X8DQ2_X16DQSN1/CQN1_X32DQ0</text>
<text x="175.2" y="171.2">D18</text>
<text x="175.2" y="173.7">D19</text>
<text x="175.2" y="168.7">K23</text>
<text x="180.1" y="172">IO_2L_11_D18/DIFFIO2L_19N/NOCDR/X4DQ6_X8DQ3_X16DQ1_X32DQ0</text>
<text x="180.1" y="169.4">IO_2L_12_K23/DIFFIO2L_18P/NOCDR/X4DQ5_X8DQ2_X16DQS1/CQ1_X32DQ0</text>
<text x="175.3" y="178.8">E16</text>
<text x="175.3" y="176.3">E17</text>
<text x="180.1" y="174.5">IO_2L_10_D19/DIFFIO2L_19P/NOCDR/X4DQ6_X8DQ3_X16DQ1_X32DQ0</text>
<text x="180.1" y="179.6">IO_2L_8_E16/DIFFIO2L_20P/NOCDR/X4DQS6_X8DQ3_X16DQ1_X32DQ0</text>
<text x="180.1" y="177">IO_2L_9_E17/DIFFIO2L_20N/NOCDR/X4DQSN6_X8DQ3_X16DQ1_X32DQ0</text>
<text x="175.3" y="183.9">E19</text>
<text x="175.3" y="181.4">F19</text>
<text x="180.1" y="184.7">IO_2L_6_E19/DIFFIO2L_21P/NOCDR/X4DQ6_X8DQ3_X16DQ1_X32DQ0</text>
<text x="180.1" y="182.1">IO_2L_7_F19/DIFFIO2L_21N/NOCDR/X4DQ6_X8DQ3_X16DQ1_X32DQ0</text>
<text x="175.2" y="191.5">C16</text>
<text x="175.2" y="189">D20</text>
<text x="175.3" y="186.4">E20</text>
<text x="180.1" y="189.7">IO_2L_4_D20/DIFFIO2L_22P/NOCDR/X4DQS7_X8DQS3/CQ3_X16DQ1_X32DQ0</text>
<text x="180.1" y="187.2">IO_2L_5_E20/DIFFIO2L_22N/NOCDR/X4DQSN7_X8DQSN3/CQN3_X16DQ1_X32DQ0</text>
<text x="175.2" y="194.1">C17</text>
<text x="175.2" y="196.6">D17</text>
<text x="180.1" y="192.3">IO_2L_3_C16/DIFFIO2L_23N/NOCDR/X4DQ7_X8DQ3_X16DQ1_X32DQ0</text>
<text x="180.1" y="194.8">IO_2L_2_C17/DIFFIO2L_23P/NOCDR/X4DQ7_X8DQ3_X16DQ1_X32DQ0</text>
<text x="180.1" y="197.4">IO_2L_1_D17/DIFFIO2L_24N/NOCDR/X4DQ7_X8DQ3_X16DQ1_X32DQ0</text>
<text x="175.2" y="199.1">C18</text>
<text x="180.1" y="199.9">IO_2L_0_C18/DIFFIO2L_24P/NOCDR/X4DQ7_X8DQ3_X16DQ1_X32DQ0</text>
</g>
</svg>
